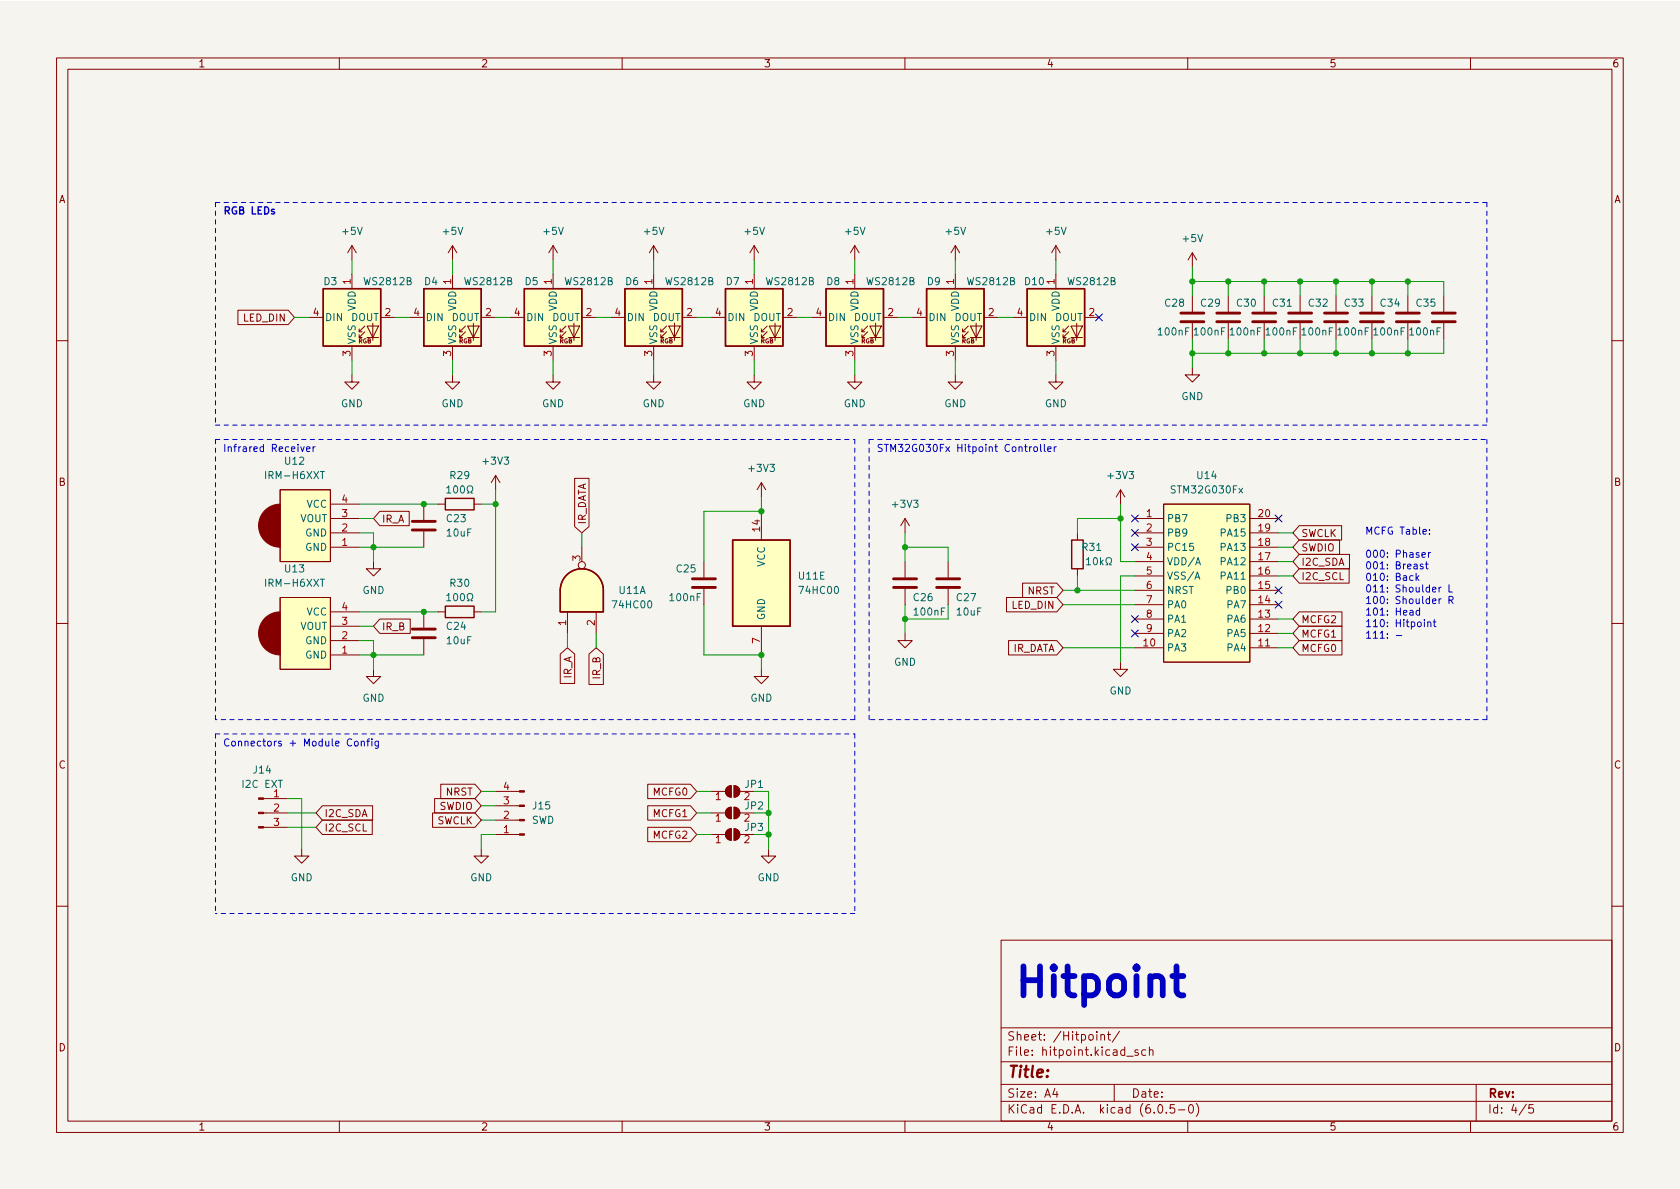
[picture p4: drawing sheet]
<svg xmlns="http://www.w3.org/2000/svg" width="297mm" height="210mm" viewBox="0 0 297 210" stroke-linecap="round" stroke-linejoin="round" font-family="sans-serif">
<path d="M0 .2h297v210.1h-297z" fill="#f5f4ef" stroke="#f5f4ef" stroke-width=".18"/>
<g fill="none" stroke="#840000" stroke-width=".18">
<path d="M10 10.2h277v190.1h-277zM12 12.2h273v186.1h-273zM60 10.2v2M110 10.2v2M160 10.2v2M210 10.2v2M260 10.2v2M42.1 54.9h8.9l1.1 1.2-1.1 1.3h-8.9zM54.6 56.1h2.5M62.2 43.4v2.6M62.2 48.5v2.5M62.2 43.4l-.7 1.3"/>
<path d="M62.2 43.4l.8 1.3M63.5 58.7h.5M64.5 58.7l-1 1v-.5M64.5 57.7l-1 1v-.5M64.9 57.7h2l-1 2zM64.9 59.7h2M65.9 57.1v3.1M67.3 56.1h2.5M72.4 56.1h2.5M80 43.4v2.6M80 48.5v2.5M80 43.4l-.8 1.3"/>
<path d="M80 43.4l.8 1.3M81.3 58.7h.5M82.3 58.7l-1 1v-.5M82.3 57.7l-1 1v-.5M82.7 57.7h2l-1 2zM82.7 59.7h2M83.7 57.1v3.1M85.1 56.1h2.5M90.2 56.1h2.5M97.8 43.4v2.6M97.8 48.5v2.5M97.8 43.4l-.8 1.3"/>
<path d="M97.8 43.4l.8 1.3M99.1 58.7h.5M100.1 58.7l-1 1v-.5M100.1 57.7l-1 1v-.5M100.5 57.7h2l-1 2zM100.5 59.7h2M101.5 57.1v3.1M102.9 56.1h2.5M107.9 56.1h2.6M115.6 43.4v2.6M115.6 48.5v2.5M115.6 43.4l-.8 1.3"/>
<path d="M115.6 43.4l.7 1.3M116.8 58.7h.5M117.9 58.7l-1.1 1v-.5M117.9 57.7l-1.1 1v-.5M118.2 57.7h2.1l-1 2zM118.2 59.7h2.1M119.3 57.1v3.1M120.6 56.1h2.6M125.7 56.1h2.6M133.3 43.4l-.7 1.3M133.3 43.4v2.6M133.3 48.5v2.5"/>
<path d="M133.3 43.4l.8 1.3M134.6 58.7h.5M135.6 58.7l-1 1v-.5M135.6 57.7l-1 1v-.5M136 57.7h2l-1 2zM136 59.7h2M137 57.1v3.1M138.4 56.1h2.6M143.5 56.1h2.5M151.1 43.4v2.6M151.1 48.5v2.5M151.1 43.4l-.7 1.3"/>
<path d="M151.1 43.4l.8 1.3M152.4 58.7h.5M153.4 58.7l-1 1v-.5M153.4 57.7l-1 1v-.5M153.8 57.7h2l-1 2zM153.8 59.7h2M154.8 57.1v3.1M156.2 56.1h2.5M161.3 56.1h2.5M168.9 43.4v2.6M168.9 48.5v2.5M168.9 43.4l-.8 1.3"/>
<path d="M168.9 43.4l.8 1.3M170.2 58.7h.5M171.2 58.7l-1 1v-.5M171.2 57.7l-1 1v-.5M171.6 57.7h2l-1 2zM171.6 59.7h2M172.6 57.1v3.1M174 56.1h2.5M179.1 56.1h2.5M186.7 43.4v2.6M186.7 48.5v2.5M186.7 43.4l-.8 1.3"/>
<path d="M186.7 43.4l.8 1.3M188 58.7h.5M189 58.7l-1 1v-.5M189 57.7l-1 1v-.5M189.4 57.7h2l-1 2zM189.4 59.7h2M190.4 57.1v3.1M191.8 56.1h2.5M210.8 44.7v2.5M210.8 52.3v2.8M210.8 57.1v2.8M210.8 44.7l-.7 1.3"/>
<path d="M210.8 44.7l.8 1.3M217.2 52.3v2.8M217.2 57.1v2.8M223.5 52.3v2.8M223.5 57.1v2.8M229.9 52.3v2.8M229.9 57.1v2.8M236.2 52.3v2.8M236.2 57.1v2.8M242.6 52.3v2.8M242.6 57.1v2.8M248.9 52.3v2.8"/>
<path d="M248.9 57.1v2.8M255.3 52.3v2.8M255.3 57.1v2.8M10 60.2h2M62.2 66.3v1.3h1.3l-1.3 1.2-1.2-1.2h1.2M62.2 61.2v2.5M80 66.3v1.3h1.3l-1.3 1.2-1.3-1.2h1.3M80 61.2v2.5M97.8 66.3v1.3h1.3l-1.3 1.2-1.3-1.2h1.3M97.8 61.2v2.5M115.6 66.3v1.3h1.2l-1.2 1.2-1.3-1.2h1.3M115.6 61.2v2.5"/>
<path d="M133.3 66.3v1.3h1.3l-1.3 1.2-1.2-1.2h1.2M133.3 61.2v2.5M151.1 66.3v1.3h1.3l-1.3 1.2-1.2-1.2h1.2M151.1 61.2v2.5M168.9 66.3v1.3h1.3l-1.3 1.2-1.3-1.2h1.3M168.9 61.2v2.5M186.7 66.3v1.3h1.3l-1.3 1.2-1.3-1.2h1.3M186.7 61.2v2.5M210.8 65v1.3h1.3l-1.3 1.3-1.3-1.3h1.3M285 60.2h2M49.5 86.6h8.9v12.7h-8.9zM58.4 91.7h5.1"/>
<path d="M58.4 96.8h5.1M58.4 94.2h5.1M58.4 89.1h5.1M66 99.3v1.3h1.3l-1.3 1.2-1.2-1.2h1.2M67.2 90.4h5.2v2.6h-5.2l-1.2-1.3zM74.9 89.1v2.8M74.9 94v2.8M77.5 89.1h1.2M83.8 89.1h1.3M87.6 84.1l-.7 1.2M87.6 84.1v2.5M87.6 84.1l.8 1.2"/>
<path d="M101.6 84.6h2.5v8.5l-1.2 1.1-1.3-1.1zM102.9 96.8v2.5M124.5 99.3v2.8M134.6 85.3l-.7 1.3M134.6 85.3v2.6M134.6 90.4v5.1M134.6 85.3l.8 1.3M160 91.7v2.5M160 99.3v2.8M160 91.7l-.7 1.3M160 91.7l.8 1.3M167.6 99.3v2.8"/>
<path d="M190.5 94.2v1.3M198.1 86.6l-.7 1.3M198.1 86.6v2.5M198.1 86.6l.8 1.3M200.7 91.7h5M200.7 99.3h5M200.7 96.8h5M200.7 94.2h5M205.7 89.1h15.3v28h-15.3zM221 91.7h5.1M221 99.3h5.1M221 96.8h5.1"/>
<path d="M221 94.2h5.1M229.7 95.5h7.1v2.5h-7.1l-1.1-1.2zM229.7 93h7.5v2.5h-7.5l-1.1-1.3zM229.7 98h8.9v2.6h-8.9l-1.1-1.3zM10 110.2h2M49.5 105.7h8.9v12.7h-8.9zM58.4 115.8h5.1M58.4 113.3h5.1M58.4 110.7h5.1M58.4 108.2h5.1M66 118.4v1.2h1.3l-1.3 1.3-1.2-1.3h1.2M67.2 109.5h5.3v2.5h-5.3l-1.2-1.3z"/>
<path d="M74.9 108.2v2.8M74.9 113v2.8M77.5 108.2h1.2M83.8 108.2h1.3M99.1 115.7l1.2-1.2 1.3 1.2v5.2h-2.5zM100.3 108.2v3.8M104.1 115.7l1.3-1.2 1.3 1.2v5.3h-2.6zM105.4 108.2v3.8M124.5 104.1v2.8M134.6 118.4v1.2h1.3l-1.3 1.3-1.3-1.3h1.3M134.6 110.7v5.1M160 112v1.3h1.3l-1.3 1.2-1.3-1.2h1.3"/>
<path d="M160 104.1v2.8M167.6 104.1v2.8M178 105.7h8.8l1.2 1.2-1.2 1.3h-8.8zM178.3 113.3h8.5l1.2 1.2-1.2 1.3h-8.5zM180.8 103.1h6l1.2 1.3-1.2 1.3h-6zM190.5 100.6v1.2M198.1 117.1v1.3h1.3l-1.3 1.2-1.3-1.2h1.3M200.7 114.5h5M200.7 112h5M200.7 109.5h5M200.7 106.9h5M200.7 104.4h5"/>
<path d="M200.7 101.8h5M221 114.5h5.1M221 112h5.1M221 109.5h5.1M221 106.9h5.1M221 104.4h5.1M221 101.8h5.1M229.7 113.3h7.6v2.5h-7.6l-1.1-1.3zM229.7 110.7h7.6v2.6h-7.6l-1.1-1.3zM229.7 108.2h7.6v2.5h-7.6l-1.1-1.2zM229.7 100.6h8.8v2.5h-8.8l-1.1-1.3zM285 110.2h2"/>
<path d="M77.9 138.7h6.1l1.1 1.2-1.1 1.3h-6.1zM87.6 139.9h4.2M114.5 138.7h7.6l1.1 1.2-1.1 1.3h-7.6zM125.7 139.9h2.6M128.6 139.2l.7-.3v2.1a1.02 1.02 0 0 1-1-.7 1.02 1.02 0 0 1 .3-1.1zM129.8 138.9a1.02 1.02 0 0 1 1 1 1.02 1.02 0 0 1-1 1.1zM130.8 139.9h2.5M46.6 146.3h4.2M46.6 143.8h4.2M46.6 141.2h4.2M53.3 150.1v1.3h1.3l-1.3 1.2-1.2-1.2h1.2M57 142.5h8.9v2.5h-8.9l-1.1-1.2z"/>
<path d="M57 145h8.8v2.6h-8.8l-1.1-1.3zM76.5 143.8h7.5l1.1 1.2-1.1 1.3h-7.5zM76.8 141.2h7.2l1.1 1.3-1.1 1.3h-7.2zM85.1 150.1v1.3h1.3l-1.3 1.2-1.3-1.2h1.3M87.6 142.5h4.2M87.6 145h4.2M87.6 147.6h4.2M114.5 142.5h7.6l1.1 1.3-1.1 1.2h-7.6zM114.5 146.3h7.6l1.1 1.3-1.1 1.2h-7.6zM125.7 147.6h2.6M125.7 143.8h2.6M128.6 143l.7-.3v2.1a1.02 1.02 0 0 1-1-.7 1.02 1.02 0 0 1 .3-1.1z"/>
<path d="M128.6 146.9l.7-.3v2a1.02 1.02 0 0 1-1-.6 1.02 1.02 0 0 1 .3-1.1zM129.8 142.7a1.02 1.02 0 0 1 1 1.1 1.02 1.02 0 0 1-1 1zM129.8 146.6a1.02 1.02 0 0 1 1 1 1.02 1.02 0 0 1-1 1zM130.8 147.6h2.5M130.8 143.8h2.5M135.9 150.1v1.3h1.3l-1.3 1.2-1.3-1.2h1.3M10 160.2h2M177 166.3h108v32h-108zM285 160.2h2M60 198.3v2M110 198.3v2M160 198.3v2"/>
<path d="M177 194.8h108M177 191.8h108M177 187.8h108M177 181.8h108M186.5 192.5l-.4 1h1M186.9 193v1M193.9 182.4v.2M193.9 182.9v1M194.6 183.1l.3-.2 .3 .1 .1 .9M194.6 182.9v1M195.8 182.9h.6M196 182.4v1.3l.4 .2"/>
<path d="M197 191.8v3M197.9 182.4l-1.3 1.9M199.2 186.8h1.2M201.2 185.7l-.3-.1-.3 .2 .1 .3 .5 .1v.4h-.6M202.6 185.7l-.5-.1-.2 .3v.4l.1 .3h.6M203.2 185.8l.2-.2 .4 .1 .1 .9M203.2 185.1v1.5M204.9 195.4l.2-.1a.81 .81 0 0 1 .6 .7 .81 .81 0 0 1-.3 .8h-.2a.81 .81 0 0 1-.6-.6 .81 .81 0 0 1 .3-.8zM206.2 196.7v.1M207.6 195.3h-.7v.7l.2-.1 .5 .1 .1 .2-.1 .5-.2 .1-.5-.1M208.4 196.3h1.1M210 198.3v2"/>
<path d="M210.4 195.4l.1-.1a.81 .81 0 0 1 .6 .7 .81 .81 0 0 1-.3 .8h-.2a.81 .81 0 0 1-.5-.6 .81 .81 0 0 1 .3-.8zM211.5 195.1a1.72 1.72 0 0 1 0 2.3M260 198.3v2M261 191.8v6.5M269.9 195.3l-1.3 1.9M271.1 195.3h-.7l-.1 .7 .2-.1 .5 .1 .2 .2-.1 .5-.2 .1-.6-.1"/>
<circle cx="102.9" cy="99.9" r=".63"/>
</g>
<g fill="none" stroke="#840000" stroke-width=".51">
<path d="M208.8 56.9h4.1M208.8 55.4h4.1M215.1 56.9h4.1M215.1 55.4h4.1M221.5 56.9h4.1M221.5 55.4h4.1M227.8 56.9h4.1M227.8 55.4h4.1M234.2 56.9h4.1M234.2 55.4h4.1M240.5 56.9h4.1M240.5 55.4h4.1"/>
<path d="M246.9 56.9h4.1M246.9 55.4h4.1M253.2 56.9h4.1M253.2 55.4h4.1M72.9 92.2h4.1M72.9 93.7h4.1M72.9 111.2h4.1M72.9 112.8h4.1M122.4 103.9h4.1M122.4 102.4h4.1M158 103.9h4.1M158 102.4h4.1"/>
<path d="M165.6 103.9h4.1M165.6 102.4h4.1"/>
</g>
<g fill="#840000" stroke="#840000" stroke-width=".18">
<path d="M91.8 139.8h.9v.3h-.9z"/>
<path d="M91.8 142.4h.9v.2h-.9z"/>
<path d="M91.8 144.9h.9v.3h-.9z"/>
<path d="M91.8 147.4h.9v.3h-.9z"/>
<path d="M45.7 112h3.8v3.8a3.8 3.8 0 0 1-3.8-3.8z"/>
<path d="M46.8 109.3a3.8 3.8 0 0 1 2.7-1.1v3.8h-3.8a3.8 3.8 0 0 1 1.1-2.7z"/>
<path d="M45.7 146.2h.9v.2h-.9z"/>
<path d="M45.7 143.6h.9v.3h-.9z"/>
<path d="M45.7 141.1h.9v.2h-.9z"/>
<path d="M45.7 93h3.8v3.8a3.8 3.8 0 0 1-3.8-3.8z"/>
<path d="M46.8 90.3a3.8 3.8 0 0 1 2.7-1.2v3.9l-3.8-.1a3.8 3.8 0 0 1 1.1-2.6z"/>
<path d="M128.6 143l.7-.3v2.1a1.02 1.02 0 0 1-1-.7 1.02 1.02 0 0 1 .3-1.1z"/>
<path d="M129.8 142.7a1.02 1.02 0 0 1 1 1.1 1.02 1.02 0 0 1-1 1z"/>
<path d="M128.6 146.9l.7-.3v2a1.02 1.02 0 0 1-1-.6 1.02 1.02 0 0 1 .3-1.1z"/>
<path d="M129.8 146.6a1.02 1.02 0 0 1 1 1 1.02 1.02 0 0 1-1 1z"/>
<path d="M128.6 139.2l.7-.3v2.1a1.02 1.02 0 0 1-1-.7 1.02 1.02 0 0 1 .3-1.1z"/>
<path d="M129.8 138.9a1.02 1.02 0 0 1 1 1 1.02 1.02 0 0 1-1 1.1z"/>
</g>
<g fill="none" stroke="#840000" stroke-width=".25">
<path d="M57.1 51h10.2v10.2h-10.2zM74.9 51h10.2v10.2h-10.2zM92.7 51h10.2v10.2h-10.2zM110.5 51h10.1v10.2h-10.1zM128.3 51h10.1v10.2h-10.1zM146 51h10.2v10.2h-10.2zM163.8 51h10.2v10.2h-10.2zM181.6 51h10.2v10.2h-10.2zM78.7 88.1h5.1v2.1h-5.1zM129.5 95.5h10.2v15.2h-10.2zM189.5 95.5h2v5.1h-2zM78.7 107.2h5.1v2h-5.1z"/>
<path d="M99.1 104.4a3.8 3.8 0 0 1 3.8-3.8 3.8 3.8 0 0 1 3.8 3.8M99.1 104.4v3.8h7.6v-3.8"/>
</g>
<g fill="none" stroke="#006464" stroke-width=".18">
<path d="M79 86.3l.3-.4v1.3M79 87.2h.7M80.3 86l.2-.1a.68 .68 0 0 1 .4 .6 .68 .68 0 0 1-.4 .7l-.2-.1-.1-.4zM81.5 86l.2-.1a.68 .68 0 0 1 .4 .6 .68 .68 0 0 1-.4 .7l-.2-.1-.1-.4zM82.6 87.2h.3v-.3a.54 .54 0 0 1-.3-.7 .54 .54 0 0 1 .8-.2 .58 .58 0 0 1-.1 .9v.3h.3M192.1 99l.4-.4v1.3M192.1 99.9h.7M193.4 98.7l.2-.1a.68 .68 0 0 1 .5 .6 .68 .68 0 0 1-.5 .7l-.2-.1-.1-.4zM194.6 98.6v1.3M194.7 99.4l.4 .5M195.1 99l-.5 .5M195.5 99.9h.4v-.3a.54 .54 0 0 1-.3-.7 .54 .54 0 0 1 .7-.2 .58 .58 0 0 1-.1 .9v.3h.3"/>
<path d="M211.4 99.9l.4-1.3 .5 1.3M79 105.3l.3-.3v1.2M79 106.2h.7M80.3 105.1l.2-.1a.68 .68 0 0 1 .4 .6 .68 .68 0 0 1-.4 .6l-.2-.1-.1-.4zM81.5 105.1l.2-.1a.68 .68 0 0 1 .4 .6 .68 .68 0 0 1-.4 .6l-.2-.1-.1-.4zM82.6 106.2h.3v-.2a.54 .54 0 0 1-.3-.7 .54 .54 0 0 1 .8-.3 .58 .58 0 0 1-.1 1v.2h.3M211.3 102.4l.4-1.2 .4 1.2"/>
</g>
<g fill="#ffffc2" stroke="#ffffc2" stroke-width=".18">
<path d="M205.7 89.1h15.3v28h-15.3z"/>
<path d="M163.8 51h10.2v10.2h-10.2z"/>
<path d="M49.5 105.7h8.9v12.7h-8.9z"/>
<path d="M181.6 51h10.2v10.2h-10.2z"/>
<path d="M146 51h10.2v10.2h-10.2z"/>
<path d="M49.5 86.6h8.9v12.7h-8.9z"/>
<path d="M100.2 101.7a3.8 3.8 0 0 1 4.1-.8 3.8 3.8 0 0 1 2.4 3.5h-7.6a3.8 3.8 0 0 1 1.1-2.7z"/>
<path d="M99.1 104.4h7.6v3.8h-7.6z"/>
<path d="M74.9 51h10.2v10.2h-10.2z"/>
<path d="M129.5 95.5h10.2v15.2h-10.2z"/>
<path d="M128.3 51h10.1v10.2h-10.1z"/>
<path d="M92.7 51h10.2v10.2h-10.2z"/>
<path d="M110.5 51h10.1v10.2h-10.1z"/>
<path d="M57.1 51h10.2v10.2h-10.2z"/>
</g>
<g fill="none" stroke="#0000c2" stroke-width=".18">
<path d="M53.2 79l.3 .8 .3-.8M54.2 79.4l.6-.1-.1-.2-.3-.1-.2 .2 .1 .6h.4M55.4 79v.8M55.7 79l-.3 .2M182.4 79l-.4 .2M182.9 79.1l.3-.1 .2 .2v.4l-.2 .2h-.3l-.1-.2zM184 78.6v1.1l.2 .1M184.6 78.6v1.1l.2 .1M185.3 79.4l.6-.1-.1-.2-.4-.1-.1 .2v.6h.5M186.4 79v.8M186.8 79l-.4 .2M251.4 98.1l.6-.1v-.2l-.4-.1-.2 .2 .1 .6h.5"/>
<path d="M251.6 99.8h-.3l-.2 .1 .1 .2 .4 .1v.3h-.5M252 99.8h.5M252.2 99.3v1.1l.3 .2M252.6 97.7v.9M252.7 94.3v.2M252.7 93.7v.1M252.9 97.7l-.3 .3M246.9 112.4h.9M249.8 101.9l-.3-.1-.3 .2 .2 .6h.4M250.4 101.4v1.2M250.5 102.2l.4 .4M250.9 101.8l-.5 .5"/>
<path d="M251 108l-.4-.1-.2 .3 .1 .5h.5M251 107.5v1.3M251.8 109.6v.1M251.8 110v.8M252.4 110.1l.2-.1h.3l.1 .8M252.4 110v.8M253.4 110h.5M253.6 109.6v1l.3 .2M254.4 103.8v.9M254.8 103.8l-.4 .3M254.8 105.9l-.4 .2M256.2 103.4v1.3h.6"/>
<path d="M256.2 106.1h.6l.1-.2v-.3l-.7-.1v1.2M256.5 106.1l.4 .6M62.8 131.1h.3l.2 .2v.4l-.2 .2h-.3l-.1-.2zM63.9 131.2l.2-.1h.3v.8M63.9 131.1v.8M64.8 131.1h.5M65.3 130.6l-.3 .2v1.1M65.8 130.6v.2M65.8 131.1v.8M66.9 131.1v1l-.2 .2h-.3M66.9 131.1h-.4l-.2 .2 .1 .6h.5"/>
</g>
<path d="M207.3 172.6h1.9M208 170.9v4.4l.3 .5 .4 .2h.5" fill="none" stroke="#0000c2" stroke-width="1"/>
<g fill="none" stroke="#0000c2" stroke-width=".18" stroke-dasharray=".8 .8">
<path d="M38.1 35.8v39.4M38.1 35.8h224.8M262.9 35.8v39.4M38.1 77.7v49.5M38.1 77.7h113M151.1 77.7v49.5M153.7 77.7h109.2M153.7 77.7v49.5M262.9 75.2h-224.8M262.9 77.7v49.5M38.1 129.8v31.7M38.1 129.8h113"/>
<path d="M151.1 127.2h-113M151.1 129.8v31.7M262.9 127.2h-109.2M151.1 161.5h-113"/>
</g>
<g fill="none" stroke="#009600" stroke-width=".18">
<path d="M52.1 56.1h2.5M62.2 46v2.5M69.8 56.1h2.6M80 46v2.5M87.6 56.1h2.6M97.8 46v2.5M105.4 56.1h2.5M115.6 46v2.5M123.2 56.1h2.5M133.3 46v2.5M141 56.1h2.5M151.1 46v2.5"/>
<path d="M158.7 56.1h2.6M168.9 46v2.5M176.5 56.1h2.6M186.7 46v2.5M210.8 49.8h44.5v2.5M210.8 47.2v5.1M210.8 59.9v5.1M217.2 49.8v2.5M217.2 59.9v2.6M223.5 49.8v2.5M223.5 59.9v2.6M229.9 49.8v2.5"/>
<path d="M229.9 59.9v2.6M236.2 49.8v2.5M236.2 59.9v2.6M242.6 49.8v2.5M242.6 59.9v2.6M248.9 49.8v2.5M248.9 59.9v2.6M255.3 59.9v2.6h-44.5M62.2 63.7v2.6M80 63.7v2.6M97.8 63.7v2.6M115.6 63.7v2.6"/>
<path d="M133.3 63.7v2.6M151.1 63.7v2.6M168.9 63.7v2.6M186.7 63.7v2.6M63.5 89.1h14M63.5 94.2h2.5v5.1M63.5 91.7h2.5M63.5 96.8h11.4M85.1 89.1h2.5M87.6 86.6v21.6h-2.5M102.9 94.2v2.6M134.6 87.9v2.5h-10.1v8.9"/>
<path d="M160 96.8h7.6v2.5M160 94.2v5.1M198.1 91.7h-7.6v2.5M198.1 89.1v10.2h2.6M226.1 99.3h2.5M226.1 96.8h2.5M226.1 94.2h2.5M63.5 108.2h14M63.5 113.3h2.5v5.1M63.5 115.8h11.4M63.5 110.7h2.5M100.3 112v2.5"/>
<path d="M105.4 112v2.5M124.5 106.9v8.9h10.1v2.6M160 106.9v5.1M167.6 106.9v2.6h-7.6M188 114.5h12.7M188 104.4h12.7M188 106.9h12.7M190.5 101.8v2.6M200.7 101.8h-2.6v15.3M226.1 114.5h2.5M226.1 101.8h2.5M226.1 109.5h2.5"/>
<path d="M226.1 112h2.5M85.1 139.9h2.5M123.2 139.9h2.5M133.3 139.9h2.6v10.2M50.8 143.8h5.1M50.8 141.2h2.5v8.9M50.8 146.3h5.1M85.1 142.5h2.5M85.1 145h2.5M87.6 147.6h-2.5v2.5M123.2 143.8h2.5M123.2 147.6h2.5"/>
<path d="M133.3 143.8h2.6M133.3 147.6h2.6"/>
</g>
<g fill="none" stroke="#000084" stroke-width=".18">
<path d="M193.7 55.5l1.2 1.2M194.9 55.5l-1.2 1.2M200.1 93.6l1.2 1.2M200.1 91.1l1.2 1.2M200.1 96.2l1.2 1.2M201.3 93.6l-1.2 1.2M201.3 91.1l-1.2 1.2M201.3 96.2l-1.2 1.2M225.5 91.1l1.2 1.2M226.7 91.1l-1.2 1.2M200.1 108.9l1.2 1.2M200.1 111.4l1.2 1.2"/>
<path d="M201.3 108.9l-1.2 1.2M201.3 111.4l-1.2 1.2M225.5 103.8l1.2 1.2M225.5 106.3l1.2 1.2M226.7 103.8l-1.2 1.2M226.7 106.3l-1.2 1.2"/>
</g>
<g fill="#009600" stroke="#009600" stroke-width=".18">
<circle cx="87.6" cy="89.1" r=".46"/>
<circle cx="74.9" cy="89.1" r=".46"/>
<circle cx="66" cy="96.8" r=".46"/>
<circle cx="66" cy="115.8" r=".46"/>
<circle cx="134.6" cy="115.8" r=".46"/>
<circle cx="160" cy="109.5" r=".46"/>
<circle cx="160" cy="96.8" r=".46"/>
<circle cx="135.9" cy="147.6" r=".46"/>
<circle cx="135.9" cy="143.8" r=".46"/>
<circle cx="134.6" cy="90.4" r=".46"/>
<circle cx="74.9" cy="108.2" r=".46"/>
<circle cx="223.5" cy="62.5" r=".46"/>
<circle cx="229.9" cy="62.5" r=".46"/>
<circle cx="223.5" cy="49.8" r=".46"/>
<circle cx="242.6" cy="49.8" r=".46"/>
<circle cx="242.6" cy="62.5" r=".46"/>
<circle cx="217.2" cy="62.5" r=".46"/>
<circle cx="236.2" cy="62.5" r=".46"/>
<circle cx="236.2" cy="49.8" r=".46"/>
<circle cx="229.9" cy="49.8" r=".46"/>
<circle cx="248.9" cy="62.5" r=".46"/>
<circle cx="248.9" cy="49.8" r=".46"/>
<circle cx="198.1" cy="91.7" r=".46"/>
<circle cx="190.5" cy="104.4" r=".46"/>
<circle cx="210.8" cy="62.5" r=".46"/>
<circle cx="210.8" cy="49.8" r=".46"/>
<circle cx="217.2" cy="49.8" r=".46"/>
</g>
<text font-size="7.1" fill="#0000c2" x="179.1" y="176.3">Hitpoint</text>
<text font-size="2.8" fill="#840000" x="178" y="190.6">Title:</text>
<g font-size="2.1" fill="#840000">
<text x="178" y="184">Sheet: /Hitpoint/</text>
<text x="178" y="186.7">File: hitpoint.kicad_sch</text>
<text x="178" y="196.9">KiCad E.D.A. kicad (6.0.5-0)</text>
<text x="178" y="194.1">Size: A4</text>
<text x="200" y="194.1">Date:</text>
<text x="263" y="194.1">Rev:</text>
<text x="263" y="196.9">Id: 4/5</text>
</g>
<g font-size="1.8" fill="#840000">
<text x="35" y="11.9">1</text>
<text x="85" y="11.9">2</text>
<text x="135" y="11.9">3</text>
<text x="185" y="11.9">4</text>
<text x="235" y="11.9">5</text>
<text x="285" y="11.9">6</text>
<text x="10.3" y="35.9">A</text>
<text x="285.3" y="35.9">A</text>
<text x="43.1" y="56.9">LED_DIN</text>
<text x="10.3" y="85.9">B</text>
<text x="285.3" y="85.9">B</text>
<text x="67.5" y="92.4">IR_A</text>
<text x="103.6" y="92.8" transform="rotate(-90 103.6 92.8)">IR_DATA</text>
<text x="230" y="95">SWCLK</text>
<text x="230" y="97.5">SWDIO</text>
<text x="230" y="100">I2C_SDA</text>
<text x="179" y="107.7">LED_DIN</text>
<text x="181.7" y="105.1">NRST</text>
<text x="230" y="102.6">I2C_SCL</text>
<text x="67.5" y="111.5">IR_B</text>
<text x="230" y="112.7">MCFG1</text>
<text x="230" y="110.2">MCFG2</text>
<text x="178.9" y="115.3">IR_DATA</text>
<text x="230" y="115.3">MCFG0</text>
<text x="101.1" y="120" transform="rotate(-90 101.1 120)">IR_A</text>
<text x="106.1" y="120" transform="rotate(-90 106.1 120)">IR_B</text>
<text x="10.3" y="135.9">C</text>
<text x="285.3" y="135.9">C</text>
<text x="77.7" y="143.2">SWDIO</text>
<text x="78.8" y="140.7">NRST</text>
<text x="115.6" y="140.7">MCFG0</text>
<text x="57.3" y="144.5">I2C_SDA</text>
<text x="57.3" y="147">I2C_SCL</text>
<text x="77.2" y="145.8">SWCLK</text>
<text x="115.6" y="144.5">MCFG1</text>
<text x="115.6" y="148.3">MCFG2</text>
<text x="10.3" y="185.9">D</text>
<text x="285.3" y="185.9">D</text>
<text x="35" y="199.9">1</text>
<text x="85" y="199.9">2</text>
<text x="135" y="199.9">3</text>
<text x="185" y="199.9">4</text>
<text x="235" y="199.9">5</text>
<text x="285" y="199.9">6</text>
</g>
<g font-size="1.8" fill="#0000c2">
<text x="39.4" y="37.9">RGB LEDs</text>
<text x="39.4" y="79.9">Infrared Receiver</text>
<text x="154.9" y="79.9">STM32G030Fx Hitpoint Controller</text>
<text x="241.3" y="94.5">MCFG Table:</text>
<text x="241.3" y="98.6">000: Phaser</text>
<text x="241.3" y="100.7">001: Breast</text>
<text x="241.3" y="102.7">010: Back</text>
<text x="241.3" y="104.8">011: Shoulder L</text>
<text x="241.3" y="106.8">100: Shoulder R</text>
<text x="241.3" y="108.8">101: Head</text>
<text x="241.3" y="110.9">110: Hitpoint</text>
<text x="241.3" y="112.9">111: -</text>
<text x="39.4" y="132">Connectors + Module Config</text>
</g>
<g font-size="1.8" fill="#006464">
<text x="60.6" y="41.5">+5V</text>
<text x="78.4" y="41.5">+5V</text>
<text x="96.2" y="41.5">+5V</text>
<text x="114" y="41.5">+5V</text>
<text x="131.8" y="41.5">+5V</text>
<text x="149.5" y="41.5">+5V</text>
<text x="167.3" y="41.5">+5V</text>
<text x="185.1" y="41.5">+5V</text>
<text x="209.2" y="42.8">+5V</text>
<text x="57.3" y="50.4">D3</text>
<text x="64.5" y="50.4">WS2812B</text>
<text x="75.1" y="50.4">D4</text>
<text x="82.3" y="50.4">WS2812B</text>
<text x="92.8" y="50.4">D5</text>
<text x="100.1" y="50.4">WS2812B</text>
<text x="110.6" y="50.4">D6</text>
<text x="117.9" y="50.4">WS2812B</text>
<text x="128.4" y="50.4">D7</text>
<text x="135.7" y="50.4">WS2812B</text>
<text x="146.2" y="50.4">D8</text>
<text x="153.4" y="50.4">WS2812B</text>
<text x="164" y="50.4">D9</text>
<text x="171.2" y="50.4">WS2812B</text>
<text x="181.3" y="50.4">D10</text>
<text x="189" y="50.4">WS2812B</text>
<text x="57.4" y="56.8">DIN</text>
<text x="62" y="56.8">DOUT</text>
<text x="62.9" y="55" transform="rotate(-90 62.9 55)">VDD</text>
<text x="75.2" y="56.8">DIN</text>
<text x="79.8" y="56.8">DOUT</text>
<text x="80.6" y="55" transform="rotate(-90 80.6 55)">VDD</text>
<text x="93" y="56.8">DIN</text>
<text x="97.6" y="56.8">DOUT</text>
<text x="98.4" y="55" transform="rotate(-90 98.4 55)">VDD</text>
<text x="110.7" y="56.8">DIN</text>
<text x="115.4" y="56.8">DOUT</text>
<text x="116.2" y="55" transform="rotate(-90 116.2 55)">VDD</text>
<text x="128.5" y="56.8">DIN</text>
<text x="133.2" y="56.8">DOUT</text>
<text x="134" y="55" transform="rotate(-90 134 55)">VDD</text>
<text x="146.3" y="56.8">DIN</text>
<text x="150.9" y="56.8">DOUT</text>
<text x="151.8" y="55" transform="rotate(-90 151.8 55)">VDD</text>
<text x="164.1" y="56.8">DIN</text>
<text x="168.7" y="56.8">DOUT</text>
<text x="169.5" y="55" transform="rotate(-90 169.5 55)">VDD</text>
<text x="181.9" y="56.8">DIN</text>
<text x="186.5" y="56.8">DOUT</text>
<text x="187.3" y="55" transform="rotate(-90 187.3 55)">VDD</text>
<text x="204.9" y="59.3">100nF</text>
<text x="206" y="54.2">C28</text>
<text x="211.3" y="59.3">100nF</text>
<text x="212.4" y="54.2">C29</text>
<text x="217.6" y="59.3">100nF</text>
<text x="218.7" y="54.2">C30</text>
<text x="224" y="59.3">100nF</text>
<text x="225.1" y="54.2">C31</text>
<text x="230.3" y="59.3">100nF</text>
<text x="231.4" y="54.2">C32</text>
<text x="236.7" y="59.3">100nF</text>
<text x="237.8" y="54.2">C33</text>
<text x="243" y="59.3">100nF</text>
<text x="244.1" y="54.2">C34</text>
<text x="249.4" y="59.3">100nF</text>
<text x="250.5" y="54.2">C35</text>
<text x="62.9" y="61" transform="rotate(-90 62.9 61)">VSS</text>
<text x="80.6" y="61" transform="rotate(-90 80.6 61)">VSS</text>
<text x="98.4" y="61" transform="rotate(-90 98.4 61)">VSS</text>
<text x="116.2" y="61" transform="rotate(-90 116.2 61)">VSS</text>
<text x="134" y="61" transform="rotate(-90 134 61)">VSS</text>
<text x="151.8" y="61" transform="rotate(-90 151.8 61)">VSS</text>
<text x="169.5" y="61" transform="rotate(-90 169.5 61)">VSS</text>
<text x="187.3" y="61" transform="rotate(-90 187.3 61)">VSS</text>
<text x="208.9" y="70.7">GND</text>
<text x="60.3" y="72">GND</text>
<text x="78" y="72">GND</text>
<text x="95.8" y="72">GND</text>
<text x="113.6" y="72">GND</text>
<text x="131.4" y="72">GND</text>
<text x="149.2" y="72">GND</text>
<text x="166.9" y="72">GND</text>
<text x="184.7" y="72">GND</text>
<text x="50.4" y="82.2">U12</text>
<text x="85.5" y="82.2">+3V3</text>
<text x="132.5" y="83.4">+3V3</text>
<text x="47.3" y="84.7">IRM-H6XXT</text>
<text x="54.2" y="89.8">VCC</text>
<text x="79.7" y="84.7">R29</text>
<text x="157.9" y="89.8">+3V3</text>
<text x="196" y="84.7">+3V3</text>
<text x="207.3" y="87.2">STM32G030Fx</text>
<text x="211.7" y="84.7">U14</text>
<text x="53" y="92.3">VOUT</text>
<text x="54" y="94.9">GND</text>
<text x="79" y="92.3">C23</text>
<text x="79.1" y="94.9">10uF</text>
<text x="206.2" y="92.3">PB7</text>
<text x="206.2" y="94.9">PB9</text>
<text x="216" y="94.9">PA15</text>
<text x="217" y="92.3">PB3</text>
<text x="50.4" y="101.2">U13</text>
<text x="54" y="97.4">GND</text>
<text x="119.7" y="101.2">C25</text>
<text x="135.3" y="100.2" transform="rotate(-90 135.3 100.2)">VCC</text>
<text x="191.4" y="97.4">R31</text>
<text x="206.2" y="97.4">PC15</text>
<text x="206.2" y="99.9">VDD/A</text>
<text x="216" y="99.9">PA12</text>
<text x="216" y="97.4">PA13</text>
<text x="47.3" y="103.8">IRM-H6XXT</text>
<text x="64.1" y="105">GND</text>
<text x="79.7" y="103.8">R30</text>
<text x="108.5" y="107.6">74HC00</text>
<text x="109.5" y="105">U11A</text>
<text x="118.6" y="106.3">100nF</text>
<text x="141.3" y="102.5">U11E</text>
<text x="141.5" y="105">74HC00</text>
<text x="161.6" y="106.3">C26</text>
<text x="169.2" y="106.3">C27</text>
<text x="206.2" y="102.5">VSS/A</text>
<text x="206.2" y="105">NRST</text>
<text x="206.2" y="107.6">PA0</text>
<text x="216" y="102.5">PA11</text>
<text x="217" y="107.6">PA7</text>
<text x="217" y="105">PB0</text>
<text x="53" y="111.4">VOUT</text>
<text x="54" y="113.9">GND</text>
<text x="54.2" y="108.8">VCC</text>
<text x="79" y="111.4">C24</text>
<text x="79.1" y="113.9">10uF</text>
<text x="135.3" y="109.7" transform="rotate(-90 135.3 109.7)">GND</text>
<text x="161.7" y="108.8">100nF</text>
<text x="169.3" y="108.8">10uF</text>
<text x="206.2" y="110.1">PA1</text>
<text x="206.2" y="112.6">PA2</text>
<text x="217" y="112.6">PA5</text>
<text x="217" y="110.1">PA6</text>
<text x="54" y="116.5">GND</text>
<text x="158.1" y="117.7">GND</text>
<text x="206.2" y="115.2">PA3</text>
<text x="217" y="115.2">PA4</text>
<text x="64.1" y="124.1">GND</text>
<text x="132.7" y="124.1">GND</text>
<text x="196.2" y="122.8">GND</text>
<text x="44.9" y="136.8">J14</text>
<text x="43" y="139.3">I2C EXT</text>
<text x="94.3" y="143.1">J15</text>
<text x="131.8" y="143.1">JP2</text>
<text x="131.8" y="139.3">JP1</text>
<text x="94" y="145.7">SWD</text>
<text x="131.8" y="146.9">JP3</text>
<text x="51.4" y="155.8">GND</text>
<text x="83.1" y="155.8">GND</text>
<text x="133.9" y="155.8">GND</text>
</g>
<g font-size="1.8" fill="#a90000">
<text x="62" y="50.3" transform="rotate(-90 62 50.3)">1</text>
<text x="79.8" y="50.3" transform="rotate(-90 79.8 50.3)">1</text>
<text x="97.5" y="50.3" transform="rotate(-90 97.5 50.3)">1</text>
<text x="115.3" y="50.3" transform="rotate(-90 115.3 50.3)">1</text>
<text x="133.1" y="50.3" transform="rotate(-90 133.1 50.3)">1</text>
<text x="150.9" y="50.3" transform="rotate(-90 150.9 50.3)">1</text>
<text x="168.7" y="50.3" transform="rotate(-90 168.7 50.3)">1</text>
<text x="186.4" y="50.3" transform="rotate(-90 186.4 50.3)">1</text>
<text x="55.4" y="55.9">4</text>
<text x="68.1" y="55.9">2</text>
<text x="73.2" y="55.9">4</text>
<text x="85.9" y="55.9">2</text>
<text x="90.9" y="55.9">4</text>
<text x="103.6" y="55.9">2</text>
<text x="108.7" y="55.9">4</text>
<text x="121.4" y="55.9">2</text>
<text x="126.5" y="55.9">4</text>
<text x="139.2" y="55.9">2</text>
<text x="144.3" y="55.9">4</text>
<text x="157" y="55.9">2</text>
<text x="162.1" y="55.9">4</text>
<text x="174.8" y="55.9">2</text>
<text x="179.8" y="55.9">4</text>
<text x="192.5" y="55.9">2</text>
<text x="62" y="63" transform="rotate(-90 62 63)">3</text>
<text x="79.8" y="63" transform="rotate(-90 79.8 63)">3</text>
<text x="97.5" y="63" transform="rotate(-90 97.5 63)">3</text>
<text x="115.3" y="63" transform="rotate(-90 115.3 63)">3</text>
<text x="133.1" y="63" transform="rotate(-90 133.1 63)">3</text>
<text x="150.9" y="63" transform="rotate(-90 150.9 63)">3</text>
<text x="168.7" y="63" transform="rotate(-90 168.7 63)">3</text>
<text x="186.4" y="63" transform="rotate(-90 186.4 63)">3</text>
<text x="60.5" y="88.9">4</text>
<text x="60.5" y="94">2</text>
<text x="60.5" y="91.4">3</text>
<text x="134.4" y="93.9" transform="rotate(-90 134.4 93.9)">14</text>
<text x="202.7" y="91.4">1</text>
<text x="202.7" y="94">2</text>
<text x="222.5" y="94">19</text>
<text x="222.5" y="91.4">20</text>
<text x="60.5" y="96.5">1</text>
<text x="102.6" y="99.2" transform="rotate(-90 102.6 99.2)">3</text>
<text x="202.7" y="96.5">3</text>
<text x="202.7" y="99.1">4</text>
<text x="202.7" y="101.6">5</text>
<text x="222.5" y="101.6">16</text>
<text x="222.5" y="99.1">17</text>
<text x="222.5" y="96.5">18</text>
<text x="60.5" y="107.9">4</text>
<text x="202.7" y="104.1">6</text>
<text x="202.7" y="106.7">7</text>
<text x="222.5" y="106.7">14</text>
<text x="222.5" y="104.1">15</text>
<text x="60.5" y="113">2</text>
<text x="60.5" y="110.5">3</text>
<text x="100.1" y="110.6" transform="rotate(-90 100.1 110.6)">1</text>
<text x="105.2" y="110.6" transform="rotate(-90 105.2 110.6)">2</text>
<text x="134.4" y="113.8" transform="rotate(-90 134.4 113.8)">7</text>
<text x="202.7" y="109.2">8</text>
<text x="202.7" y="111.8">9</text>
<text x="222.5" y="111.8">12</text>
<text x="222.5" y="109.2">13</text>
<text x="60.5" y="115.6">1</text>
<text x="202.2" y="114.3">10</text>
<text x="222.5" y="114.3">11</text>
<text x="48.4" y="141">1</text>
<text x="48.4" y="143.5">2</text>
<text x="89" y="142.2">3</text>
<text x="89" y="139.7">4</text>
<text x="126.5" y="141.5">1</text>
<text x="131.6" y="141.5">2</text>
<text x="48.4" y="146">3</text>
<text x="89" y="147.3">1</text>
<text x="89" y="144.8">2</text>
<text x="126.5" y="145.3">1</text>
<text x="126.5" y="149.1">1</text>
<text x="131.6" y="145.3">2</text>
<text x="131.6" y="149.1">2</text>
</g>
<g font-size="1.1" fill="#840000">
<text x="63.3" y="60.7">RGB</text>
<text x="81.1" y="60.7">RGB</text>
<text x="98.9" y="60.7">RGB</text>
<text x="116.7" y="60.7">RGB</text>
<text x="134.5" y="60.7">RGB</text>
<text x="152.2" y="60.7">RGB</text>
<text x="170" y="60.7">RGB</text>
<text x="187.8" y="60.7">RGB</text>
</g>
</svg>
